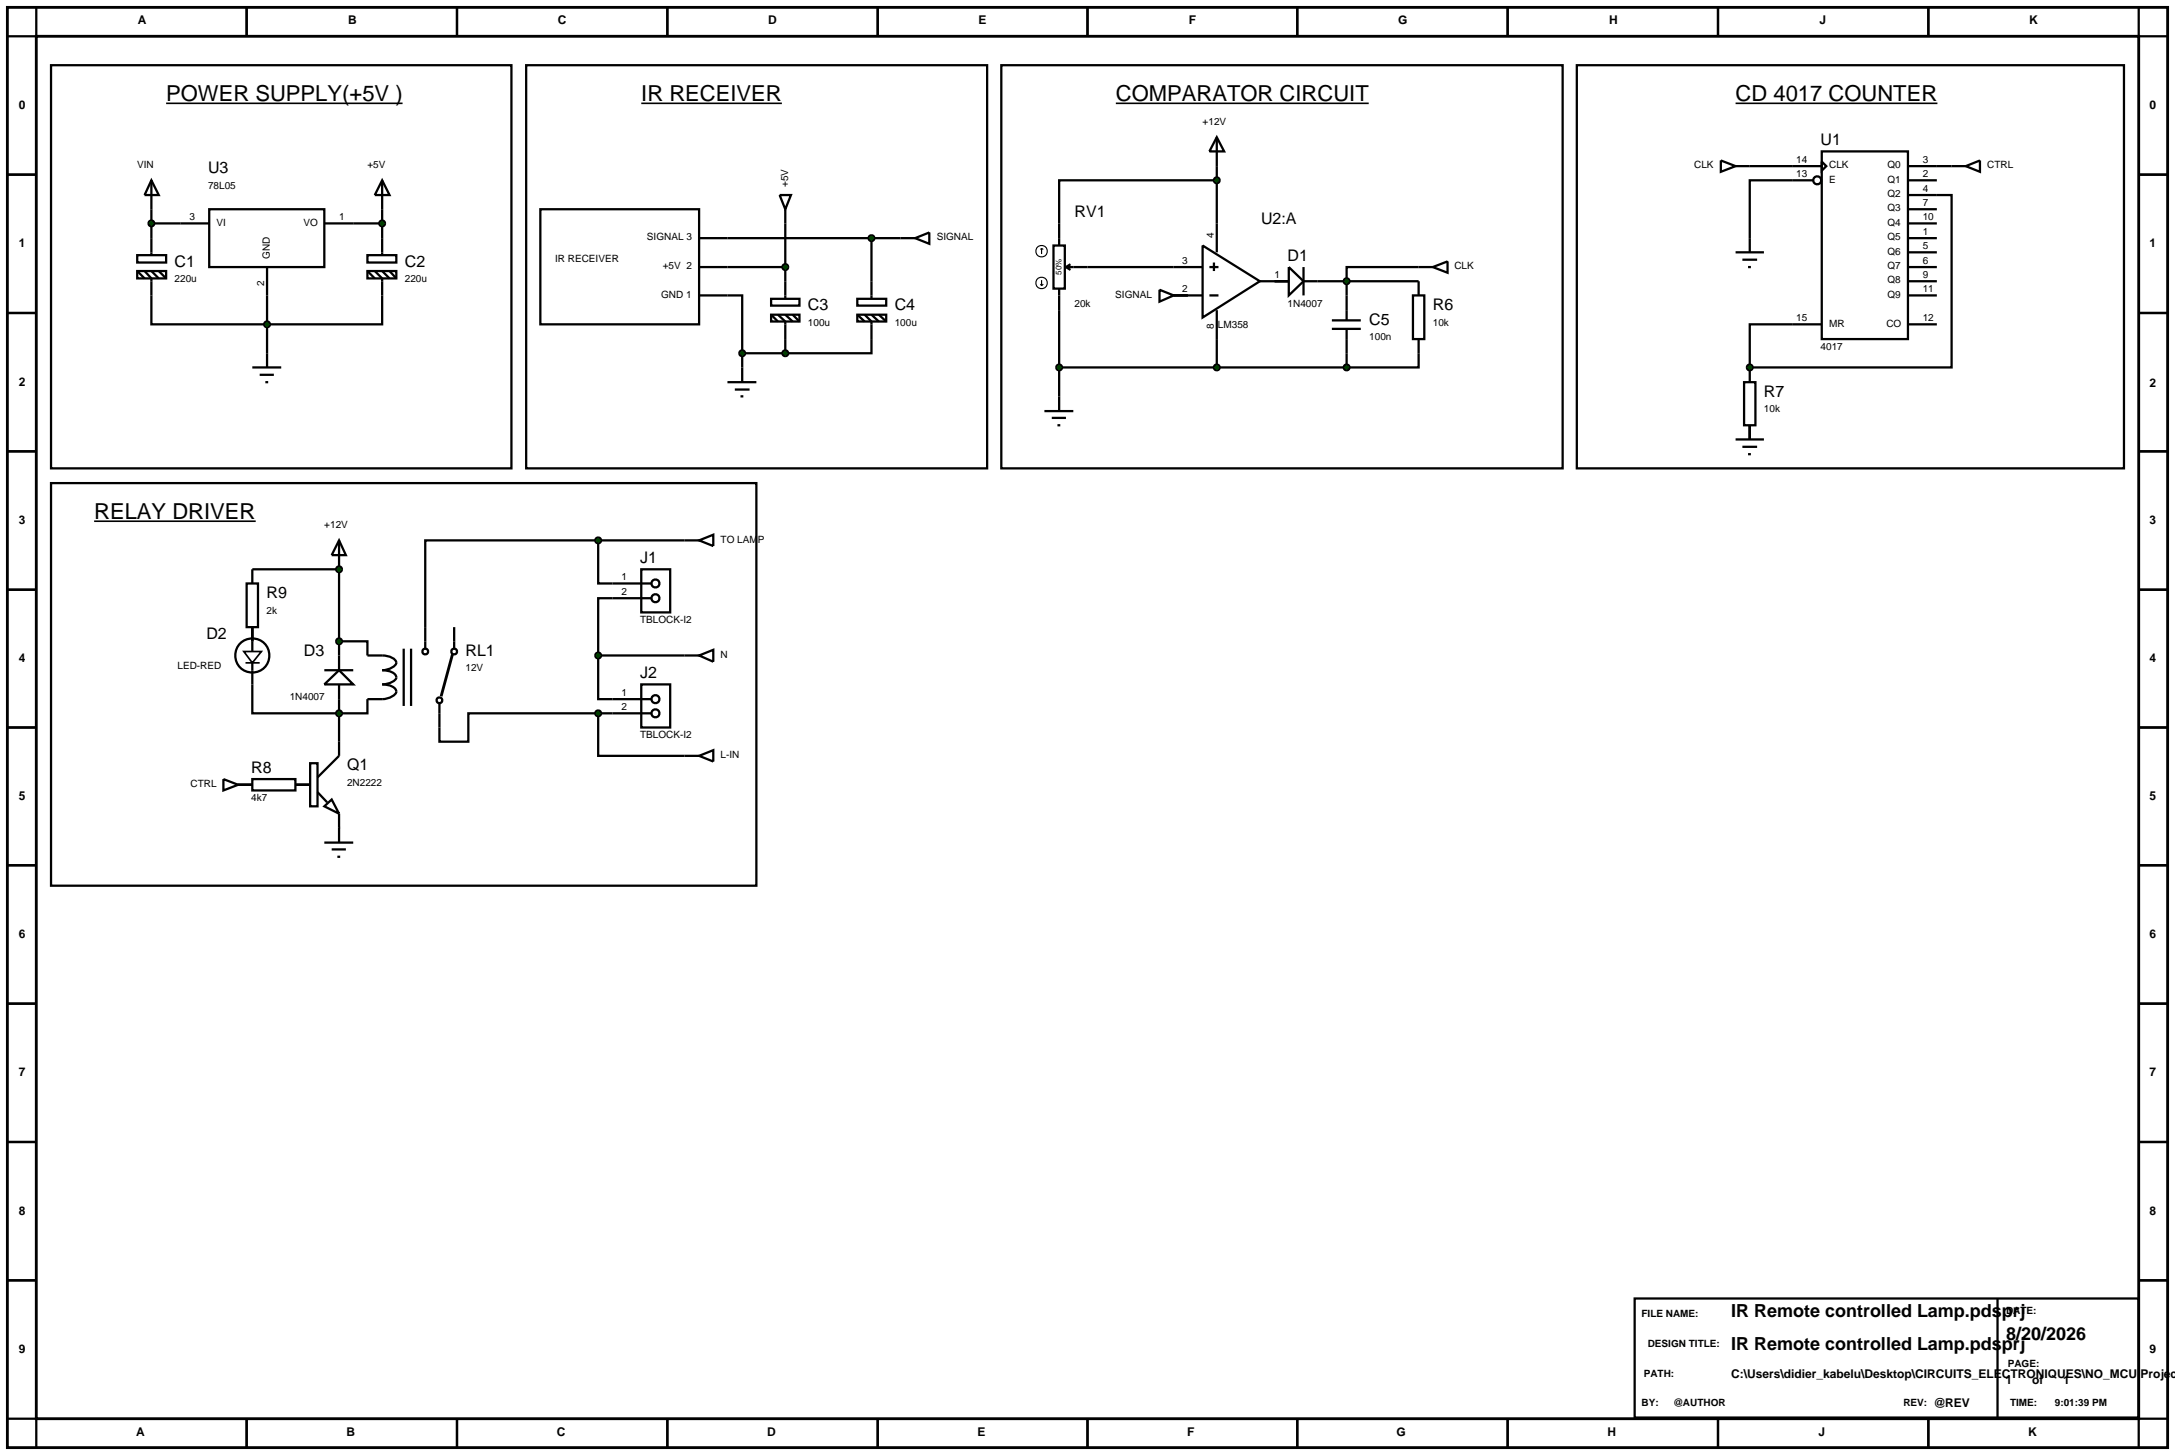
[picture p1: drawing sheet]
<svg xmlns="http://www.w3.org/2000/svg" width="384mm" height="257mm" viewBox="0 0 384 257" stroke-linecap="round" stroke-linejoin="round" font-family="sans-serif">
<path d="M1.3 1.3h381v254h-381zM6.4 6.4h370.8v243.8h-370.8z" fill="none" stroke="#000" stroke-width=".5"/>
<g fill="none" stroke="#000" stroke-width=".4">
<path d="M6.4 1.3v5.1h-5.1M43.5 1.3v5.1M80.6 1.3v5.1M117.7 1.3v5.1M154.8 1.3v5.1M191.8 1.3v5.1M228.8 1.3v5.1M265.9 1.3v5.1M303 1.3v5.1M340.1 1.3v5.1M377.2 1.3v5.1h5.1M1.3 30.8h5.1"/>
<path d="M26.7 36.9v5.1M26.7 39.4h5.1M62.3 39.4h5.1M67.4 36.9v5.1M138.5 39.4v10.2M214.6 31.8h-27.8v7.6M214.6 29.3v10.1M308.6 29.3h12.7M319.8 31.8h-11.2v12.7M321.3 26.7h15.2v33.1h-15.2zM321.3 28.5l.8 .8-.8 .8zM336.5 34.4h7.7v30.4h-35.6"/>
<path d="M336.5 29.3h7.7M336.5 39.4h5.1M336.5 31.8h5.1M336.5 36.9h5.1M377.2 30.8h5.1M1.3 55.2h5.1M26.7 52.1v5.1h40.7v-5.1M47.1 52.1v10.2M128.3 52.1h2.6v10.2M128.3 47.1h10.2M128.3 42h30.5M138.5 59.8v2.5"/>
<path d="M153.7 59.8v2.5h-15.2M153.7 42v7.6M186.8 54.7v15.2M191.8 47.1h15.2M207 52.1h2.5M214.6 59.8v5M224.8 49.6h2.5M232.4 49.6h17.8M250.2 47.1h-12.7v5M306.1 44.5h5M307.3 45.8h2.6M308.3 47.1h.5"/>
<path d="M321.3 57.2h-12.7v7.6M336.5 47.1h5.1M336.5 49.6h5.1M336.5 52.1h5.1M336.5 42h5.1M336.5 57.2h5.1M336.5 44.5h5.1M377.2 55.2h5.1M1.3 79.6h5.1M130.9 62.3v2.5M130.9 62.3h7.6M186.8 64.8h50.7"/>
<path d="M237.5 62.3v2.5M250.2 62.3v2.5h-12.7M306.1 77.5h5M307.3 78.8h2.6M307.6 67.4h2v7.6h-2zM308.6 64.8v2.6M308.6 75v2.5M377.2 79.6h5.1M105.5 95.3h-30.5v15.3M105.5 95.3v7.6h2.5M105.5 95.3h15.2M308.3 80.1h.5"/>
<path d="M1.3 104h5.1M43.5 102.9h2v7.7h-2zM44.5 116.9v8.9h20.3v-2.5M44.5 102.9v-2.5h15.3v15.2M44.5 110.6v4.3M59.8 113.1h5v2.5M105.5 115.6v7.7h2.5M105.5 115.6h15.2M108 105.5h-2.5v10.1M377.2 104h5.1M1.3 128.3h5.1M42 138.4h2.5"/>
<path d="M52.1 138.4h2.6M59.8 123.3v7.5M105.5 125.8v7.5h15.2M105.5 125.8h-22.9v5h-5.1v-2.5M105.5 125.8h2.5M377.2 128.3h5.1M1.3 152.6h5.1M57.2 148.6h5.1M58.5 149.8h2.5M59.5 151.1h.5M59.8 146v2.6M377.2 152.6h5.1"/>
<path d="M1.3 177h5.1M377.2 177h5.1M1.3 201.4h5.1M377.2 201.4h5.1M1.3 225.8h5.1M288.3 229h88.9v21h-88.9zM352.3 229v21M377.2 225.8h5.1M1.3 250.2h5.1v5.1M43.5 250.2v5.1M80.6 250.2v5.1M117.7 250.2v5.1"/>
<path d="M154.8 250.2v5.1M191.8 250.2v5.1M228.8 250.2v5.1M265.9 250.2v5.1M303 250.2v5.1M340.1 250.2v5.1M382.3 250.2h-5.1v5.1"/>
<circle cx="320.5" cy="31.8" r=".7"/>
<circle cx="44.5" cy="115.6" r="3"/>
</g>
<path d="M43 114.9h3.1l-1.6 2zM43.3 116.9h2.5" fill="none" stroke="#000" stroke-width=".3"/>
<path d="M308.2 64.5l.4-.2-.5 .5zM308.6 64.3l.3 .1 .2 .4zM308.6 65.3l.5-.5-.2 .4zM308.1 64.8l.5 .5-.3-.1z" fill="#004000" stroke="#000" stroke-width=".4"/>
<path d="M308.1 64.8l.5-.5 .5 .5-.5 .5z" fill="#004000"/>
<g fill="none" stroke="#000" stroke-width=".4">
<path d="M59.8 95.3l1.2 2.6h-2.5zM59.8 95.3v5.1M57.2 118.2h5.1M59.8 115.6v2.6M64.8 115.6a7.8 7.8 0 0 1 4.3 .4 .89 .89 0 0 1 .7 1.2 3 3 0 0 1-2.4 1 2.98 2.98 0 0 1 2.4 .9 .85 .85 0 0 1-.7 1.2l-1.1 .3-.6 .1a2.98 2.98 0 0 1 2.4 .9 .91 .91 0 0 1-.7 1.2 6.7 6.7 0 0 1-4.3 .5M71.2 114.4v10.1M72.5 114.4v10.1M75 110.6v3.8M80.1 110.6v3.8M42 138.4h2.5M44.5 137.4h7.6v2h-7.6zM52.1 138.4h2.6"/>
<path d="M54.7 134.6h1.3v7.6h-1.3zM56 139.7l1.7 1.8M57.2 120.7l2.6-2.5 2.5 2.5zM59.8 130.8v2.5l-3.8 3.8M59.8 120.7v2.6M77.5 124v4.3M57.2 142.2l1.3-1.2 1.3 2.5zM59.8 143.5v2.5"/>
<circle cx="75" cy="114.9" r=".51"/>
<circle cx="80.1" cy="114.9" r=".51"/>
<circle cx="77.5" cy="123.5" r=".51"/>
</g>
<path d="M79.8 115.4l-2 7.4" fill="none" stroke="#000" stroke-width=".5"/>
<g fill="#004000" stroke="#000" stroke-width=".4">
<path d="M59.4 125.5l.4-.2-.5 .5zM59.8 125.3l.4 .2 .1 .3zM60.3 125.8l-.1 .3-.4 .2zM59.3 125.8l.5 .5-.4-.2z"/>
<path d="M59.4 112.8l.4-.2-.5 .5zM59.8 112.6l.4 .2 .1 .3zM60.3 113.1l-.1 .3-.4 .2zM59.3 113.1l.5 .5-.4-.2z"/>
<path d="M59.4 100.1l.4-.2-.5 .5zM59.8 99.9l.4 .2 .1 .3zM60.3 100.4l-.1 .3-.4 .2zM59.3 100.4l.5 .5-.4-.2z"/>
</g>
<g fill="#004000">
<path d="M59.3 125.8l.5-.5 .5 .5-.5 .5z"/>
<path d="M59.3 113.1l.5-.5 .5 .5-.5 .5z"/>
<path d="M59.3 100.4l.5-.5 .5 .5-.5 .5z"/>
</g>
<g fill="none" stroke="#000" stroke-width=".4">
<path d="M9 11.5h81.2v71.1h-81.2zM278.1 11.5h96.5v71.1h-96.5zM95.3 36.9h28v20.3h-28zM344.2 29.3h2.5M346.7 29.3l2.5-1v2zM123.3 42h5M123.3 47.1h5M123.3 52.1h5M136 52.7h5v1.2h-5zM136 55.5h5v1.2h-5zM136 55.5l1.2 1.2M137.2 55.5l1.3 1.2v3.1"/>
<path d="M138.5 49.6v3.1M138.5 55.5l1.3 1.2M139.8 55.5l1.2 1.2M158.8 42h2.6M161.4 42l2.5-1v2zM128.3 67.4h5.1M129.6 68.7h2.6M130.6 69.9h.5M130.9 64.8v2.6M9 85.2h124.4v71h-124.4zM120.7 95.3h2.6M123.3 95.3l2.5-1v2z"/>
<path d="M120.7 115.6h2.6M123.3 115.6l2.5-1v2.1zM39.4 137.4l2.6 1-2.6 1zM42 138.4h2.5M120.7 133.3h2.6M123.3 133.3l2.5-1v2z"/>
</g>
<path d="M29.3 18.2h41.7M306.1 18.2h35.6M16.6 91.9h28.5" fill="none" stroke="#000" stroke-width=".29"/>
<path d="M130.6 61.9l.3-.1-.5 .5zM130.9 61.8l.3 .1 .2 .4zM131.4 62.3l-.2 .4-.3 .1zM130.4 62.3l.5 .5-.4-.2z" fill="#004000" stroke="#000" stroke-width=".4"/>
<path d="M130.9 61.8l.5 .5-.5 .5-.5-.5z" fill="#004000"/>
<g fill="none" stroke="#000" stroke-width=".4">
<path d="M92.8 11.5h81.3v71.1h-81.3zM176.6 11.5h99v71.1h-99zM186.8 39.4v3.9M214.6 24.2l1.3 2.5h-2.6zM214.6 24.2v5.1M214.6 39.4v5.1M185.8 43.3h2v7.6h-2zM186.8 50.9v3.8M188 47.1h3.8M188 47.1l.8 .5M188.8 46.6l-.8 .5M207 52.1h5.1"/>
<path d="M207 47.1h5.1M212.1 43.3l10.1 6.3-10.1 6.4zM213.3 52.1h1.6M213.3 47.1h1.6M214.1 46.3v1.5M214.6 54.7v5.1M222.2 49.6h5.1M227.3 47.1l2.6 2.5-2.6 2.5zM229.9 49.6h2.5M229.9 47.1v5M234.9 56.5h5.1M234.9 58h5.1"/>
<path d="M237.5 52.1v4.4M237.5 58v4.3M249.2 52.1h2v7.7h-2zM250.2 49.6v2.5M250.2 59.8v2.5"/>
</g>
<path d="M113.1 18.2h24.8M196.8 18.2h44.6" fill="none" stroke="#000" stroke-width=".29"/>
<g fill="none" stroke="#000" stroke-width=".2">
<path d="M183.5 50.1l.2 .3M183.7 43.8l-.2 .2M183.7 43.8l.3 .2M183.7 43.8v1M183.7 49.4v1M184 50.1l-.3 .3"/>
<circle cx="183.7" cy="44.3" r="1.01"/>
<circle cx="183.7" cy="49.9" r="1.01"/>
</g>
<path d="M237.1 64.5l.4-.2-.5 .5zM237.5 64.3l.3 .1 .2 .4zM237.5 65.3l.5-.5-.2 .4zM237 64.8l.5 .5-.3-.1z" fill="#004000" stroke="#000" stroke-width=".4"/>
<path d="M237 64.8l.5-.5 .5 .5-.5 .5z" fill="#004000"/>
<path d="M184.2 72.5h5.1M185.5 73.7h2.5M186.5 75h.5M186.8 69.9v2.6" fill="none" stroke="#000" stroke-width=".4"/>
<g fill="#004000" stroke="#000" stroke-width=".4">
<path d="M214.3 64.4l.3-.1-.5 .5zM214.6 64.3l.4 .2 .1 .3zM214.6 65.3l.5-.5-.1 .3zM214.1 64.8l.5 .5-.4-.2z"/>
<path d="M186.4 64.5l.4-.2-.5 .5zM186.8 64.3l.3 .1 .2 .4zM187.3 64.8l-.1 .3-.4 .2zM186.3 64.8l.5 .5-.3-.1z"/>
</g>
<g fill="#004000">
<path d="M214.1 64.8l.5-.5 .5 .5-.5 .5z"/>
<path d="M186.3 64.8l.5-.5 .5 .5-.5 .5z"/>
</g>
<path d="M204.5 51.1l2.5 1-2.5 1.1zM207 52.1h2.5" fill="none" stroke="#000" stroke-width=".4"/>
<path d="M214.3 31.4l.3-.1-.5 .5zM214.6 31.3l.4 .2 .1 .3zM215.1 31.8l-.1 .3-.4 .2zM214.1 31.8l.5 .5-.4-.2z" fill="#004000" stroke="#000" stroke-width=".4"/>
<path d="M214.6 31.3l.5 .5-.5 .5-.5-.5z" fill="#004000"/>
<path d="M151.2 52.7h5.1v1.2h-5.1zM151.2 55.5h5.1v1.2h-5.1zM151.2 55.5l1.3 1.2M152.5 55.5l1.2 1.2v3.1M153.7 49.6v3.1M153.7 55.5l1.3 1.2M155 55.5l1.3 1.2" fill="none" stroke="#000" stroke-width=".4"/>
<g fill="#004000" stroke="#000" stroke-width=".4">
<path d="M138.2 61.9l.3-.1-.5 .5zM138.5 61.8l.3 .1 .2 .4zM138.5 62.8l.5-.5-.2 .4zM138 62.3l.5 .5-.4-.2z"/>
<path d="M153.4 41.6l.3-.1-.5 .5zM153.7 41.5l.3 .1 .2 .4zM154.2 42l-.2 .4-.3 .1zM153.2 42l.5 .5-.3-.1z"/>
</g>
<g fill="#004000">
<path d="M138.5 61.8l.5 .5-.5 .5-.5-.5z"/>
<path d="M153.7 41.5l.5 .5-.5 .5-.5-.5z"/>
</g>
<g fill="none" stroke="#000" stroke-width=".4">
<path d="M24.2 45h5.1v1.3h-5.1zM24.2 47.8h5.1v1.3h-5.1zM24.2 47.8l1.3 1.3M25.5 47.8l1.2 1.3v3M26.7 42v3M26.7 47.8l1.3 1.3M28 47.8l1.3 1.3M64.8 45h5.1v1.3h-5.1zM64.8 47.8h5.1v1.3h-5.1zM64.8 47.8l1.3 1.3M66.1 47.8l1.3 1.3v3M67.4 42v3"/>
<path d="M67.4 47.8l1.3 1.3M68.7 47.8l1.2 1.3"/>
</g>
<path d="M46.7 56.9l.4-.2-.5 .5zM47.1 56.7l.4 .2 .1 .3zM47.6 57.2l-.1 .3-.4 .2zM46.6 57.2l.5 .5-.3-.1z" fill="#004000" stroke="#000" stroke-width=".4"/>
<path d="M46.6 57.2l.5-.5 .5 .5-.5 .5z" fill="#004000"/>
<g fill="none" stroke="#000" stroke-width=".4">
<path d="M26.7 31.8l1.3 2.6h-2.5zM26.7 31.8v5.1M67.4 31.8l1.3 2.6h-2.6zM67.4 31.8v5.1M44.5 64.8h5.1M45.8 66.1h2.5M46.8 67.4h.5M47.1 62.3v2.5M108 102.9h6.9M108 105.5h6.9M113.1 100.4h5.1v7.6h-5.1zM108 123.3h6.9"/>
<path d="M108 125.8h6.9M113.1 120.7h5.1v7.6h-5.1z"/>
<circle cx="115.6" cy="105.5" r=".7"/>
<circle cx="115.6" cy="102.9" r=".7"/>
<circle cx="115.6" cy="125.8" r=".7"/>
<circle cx="115.6" cy="123.3" r=".7"/>
</g>
<g fill="#004000" stroke="#000" stroke-width=".4">
<path d="M105.2 115.2l.3-.1-.5 .5zM105.5 115.1l.3 .1 .2 .4zM106 115.6l-.2 .4-.3 .1zM105 115.6l.5 .5-.3-.1z"/>
<path d="M105.2 94.9l.3-.1-.5 .5zM105.5 94.8l.3 .1 .2 .4zM106 95.3l-.2 .4-.3 .1zM105 95.3l.5 .5-.3-.1z"/>
<path d="M105.2 125.4l.3-.1-.5 .5zM105.5 125.3l.3 .1 .2 .4zM106 125.8l-.2 .4-.3 .1zM105 125.8l.5 .5-.4-.2z"/>
</g>
<g fill="#004000">
<path d="M105 115.6l.5-.5 .5 .5-.5 .5z"/>
<path d="M105.5 94.8l.5 .5-.5 .5-.5-.5z"/>
<path d="M105 125.8l.5-.5 .5 .5-.5 .5z"/>
</g>
<path d="M137.5 34.4h2l-1 2.5zM138.5 36.9v2.5" fill="none" stroke="#000" stroke-width=".4"/>
<path d="M138.2 46.7l.3-.1-.5 .5zM138.5 46.6l.3 .1 .2 .4zM138.5 47.6l.5-.5-.2 .4zM138 47.1l.5 .5-.3-.1z" fill="#004000" stroke="#000" stroke-width=".4"/>
<path d="M138.5 46.6l.5 .5-.5 .5-.5-.5z" fill="#004000"/>
<path d="M31.8 39.4h5.1M36.9 36.9h20.3v10.2h-20.3zM57.2 39.4h5.1M47.1 47.1v5" fill="none" stroke="#000" stroke-width=".4"/>
<g fill="#004000" stroke="#000" stroke-width=".4">
<path d="M26.4 39l.3-.1-.5 .5zM26.7 38.9l.3 .1 .2 .4zM26.7 39.9l.5-.5-.2 .4zM26.2 39.4l.5 .5-.3-.1z"/>
<path d="M67.1 39l.3-.1-.5 .5zM67.4 38.9l.3 .1 .2 .4zM67.4 39.9l.5-.5-.2 .4zM66.9 39.4l.5 .5-.3-.1z"/>
</g>
<g fill="#004000">
<path d="M26.2 39.4l.5-.5 .5 .5-.5 .5z"/>
<path d="M66.9 39.4l.5-.5 .5 .5-.5 .5z"/>
</g>
<path d="M303.5 28.3l2.6 1-2.6 1zM306.1 29.3h2.5M250.2 47.1h2.5M252.7 47.1l2.6-1v2z" fill="none" stroke="#000" stroke-width=".4"/>
<path d="M237.2 49.2l.3-.1-.5 .5zM237.5 49.1l.3 .1 .2 .4zM237.5 50.1l.5-.5-.1 .3zM237 49.6l.5 .5-.4-.2z" fill="#004000" stroke="#000" stroke-width=".4"/>
<path d="M237 49.6l.5-.5 .5 .5-.5 .5z" fill="#004000"/>
<g font-size="3.9">
<text x="29.3" y="17.8">POWER SUPPLY(+5V )</text>
<text x="113.1" y="17.8">IR RECEIVER</text>
<text x="196.8" y="17.8">COMPARATOR CIRCUIT</text>
<text x="306.1" y="17.8">CD 4017 COUNTER</text>
<text x="16.6" y="91.5">RELAY DRIVER</text>
</g>
<g font-size="3.2">
<text x="305.3" y="232.3">IR Remote controlled Lamp.pdsprj</text>
<text x="305.3" y="238.1">IR Remote controlled Lamp.pdsprj</text>
<text x="353.8" y="236.3">8/20/2026</text>
</g>
<g font-size="2.8">
<text x="321.1" y="25.6">U1</text>
<text x="36.7" y="30.6">U3</text>
<text x="189.5" y="38.3">RV1</text>
<text x="222.4" y="39.6">U2:A</text>
<text x="30.8" y="47.1">C1</text>
<text x="71.4" y="47.1">C2</text>
<text x="227.1" y="46">D1</text>
<text x="142.5" y="54.7">C3</text>
<text x="157.8" y="54.7">C4</text>
<text x="241.5" y="57.3">C5</text>
<text x="252.7" y="54.7">R6</text>
<text x="311.1" y="70">R7</text>
<text x="112.9" y="99.3">J1</text>
<text x="47" y="105.5">R9</text>
<text x="36.4" y="112.7">D2</text>
<text x="53.6" y="115.7">D3</text>
<text x="82.1" y="115.7">RL1</text>
<text x="112.9" y="119.6">J2</text>
<text x="44.3" y="136.3">R8</text>
<text x="61.2" y="135.9">Q1</text>
</g>
<g font-size="2.1">
<text x="24.3" y="4.2">A</text>
<text x="61.4" y="4.2">B</text>
<text x="98.4" y="4.2">C</text>
<text x="135.5" y="4.2">D</text>
<text x="172.6" y="4.2">E</text>
<text x="209.7" y="4.2">F</text>
<text x="246.6" y="4.2">G</text>
<text x="283.8" y="4.2">H</text>
<text x="320.9" y="4.2">J</text>
<text x="357.9" y="4.2">K</text>
<text x="3.3" y="19.2">0</text>
<text x="379.1" y="19.2">0</text>
<text x="3.3" y="43.6">1</text>
<text x="379.1" y="43.6">1</text>
<text x="3.3" y="68">2</text>
<text x="379.1" y="68.2">2</text>
<text x="3.3" y="92.4">3</text>
<text x="379.1" y="92.4">3</text>
<text x="3.3" y="116.8">4</text>
<text x="379.1" y="116.8">4</text>
<text x="3.3" y="141">5</text>
<text x="379.1" y="141">5</text>
<text x="3.3" y="165.4">6</text>
<text x="379.1" y="165.4">6</text>
<text x="3.3" y="189.8">7</text>
<text x="379.1" y="189.8">7</text>
<text x="3.3" y="214.2">8</text>
<text x="379.1" y="214.2">8</text>
<text x="3.3" y="238.6">9</text>
<text x="379.1" y="238.6">9</text>
<text x="305.3" y="243">C:\Users\didier_kabelu\Desktop\CIRCUITS_ELECTRONIQUES\NO_MCU Project</text>
<text x="353.7" y="244">1</text>
<text x="358.4" y="244">of</text>
<text x="363.9" y="244">1</text>
<text x="341" y="248.1">@REV</text>
<text x="24" y="253.3">A</text>
<text x="61.1" y="253.3">B</text>
<text x="98.2" y="253.3">C</text>
<text x="135.3" y="253.3">D</text>
<text x="172.4" y="253.3">E</text>
<text x="209.4" y="253.3">F</text>
<text x="246.3" y="253.3">G</text>
<text x="283.5" y="253.3">H</text>
<text x="320.7" y="253.3">J</text>
<text x="357.7" y="253.3">K</text>
</g>
<g font-size="1.8">
<text x="212.1" y="22.1">+12V</text>
<text x="24.2" y="29.7">VIN</text>
<text x="64.8" y="29.7">+5V</text>
<text x="298.8" y="29.7">CLK</text>
<text x="316.8" y="28.7">14</text>
<text x="322.6" y="29.7">CLK</text>
<text x="332.9" y="29.7">Q0</text>
<text x="339.1" y="28.7">3</text>
<text x="350.5" y="29.7">CTRL</text>
<text x="36.7" y="33.3">78L05</text>
<text x="139" y="33" transform="rotate(-90 139 33)">+5V</text>
<text x="316.8" y="31.2">13</text>
<text x="322.6" y="32.2">E</text>
<text x="332.9" y="32.2">Q1</text>
<text x="332.9" y="34.8">Q2</text>
<text x="339.1" y="31.2">2</text>
<text x="339.1" y="33.8">4</text>
<text x="33.4" y="38.8">3</text>
<text x="38.2" y="39.8">VI</text>
<text x="53.5" y="39.8">VO</text>
<text x="59.8" y="38.8">1</text>
<text x="214.1" y="41.9" transform="rotate(-90 214.1 41.9)">4</text>
<text x="332.9" y="37.3">Q3</text>
<text x="332.9" y="39.8">Q4</text>
<text x="339.1" y="36.3">7</text>
<text x="339.1" y="38.8">10</text>
<text x="339.1" y="41.4">1</text>
<text x="47.6" y="45.7" transform="rotate(-90 47.6 45.7)">GND</text>
<text x="97.9" y="46.2">IR RECEIVER</text>
<text x="114.1" y="42.4">SIGNAL 3</text>
<text x="116.9" y="47.5">+5V 2</text>
<text x="165.2" y="42.4">SIGNAL</text>
<text x="208.5" y="46.5">3</text>
<text x="256.5" y="47.5">CLK</text>
<text x="332.9" y="42.4">Q5</text>
<text x="332.9" y="44.9">Q6</text>
<text x="332.9" y="47.5">Q7</text>
<text x="339.1" y="43.9">5</text>
<text x="339.1" y="46.5">6</text>
<text x="30.8" y="49.8">220u</text>
<text x="46.6" y="50.5" transform="rotate(-90 46.6 50.5)">2</text>
<text x="71.4" y="49.8">220u</text>
<text x="116.6" y="52.5">GND 1</text>
<text x="196.7" y="52.5">SIGNAL</text>
<text x="208.5" y="51.5">2</text>
<text x="224.8" y="49">1</text>
<text x="332.9" y="50">Q8</text>
<text x="332.9" y="52.5">Q9</text>
<text x="339.1" y="49">9</text>
<text x="339.1" y="51.5">11</text>
<text x="142.5" y="57.5">100u</text>
<text x="157.8" y="57.5">100u</text>
<text x="189.5" y="54.1">20k</text>
<text x="214.1" y="58.1" transform="rotate(-90 214.1 58.1)">8</text>
<text x="214.8" y="57.9">LM358</text>
<text x="227.1" y="54.1">1N4007</text>
<text x="241.5" y="60">100n</text>
<text x="252.7" y="57.5">10k</text>
<text x="316.8" y="56.6">15</text>
<text x="322.6" y="57.6">MR</text>
<text x="332.7" y="57.6">CO</text>
<text x="339.1" y="56.6">12</text>
<text x="321.1" y="61.7">4017</text>
<text x="311.1" y="72.7">10k</text>
<text x="57.2" y="93.2">+12V</text>
<text x="127.1" y="95.7">TO LAMP</text>
<text x="109.6" y="102.3">1</text>
<text x="109.6" y="104.9">2</text>
<text x="47" y="108.3">2k</text>
<text x="112.9" y="109.9">TBLOCK-I2</text>
<text x="31.3" y="117.9">LED-RED</text>
<text x="82.1" y="118.4">12V</text>
<text x="127.1" y="116">N</text>
<text x="51.1" y="123.5">1N4007</text>
<text x="109.6" y="122.7">1</text>
<text x="109.6" y="125.2">2</text>
<text x="112.9" y="130.2">TBLOCK-I2</text>
<text x="127.1" y="133.7">L-IN</text>
<text x="33.6" y="138.8">CTRL</text>
<text x="44.3" y="141.3">4k7</text>
<text x="61.2" y="138.6">2N2222</text>
<text x="289.5" y="232.2">FILE NAME:</text>
<text x="353.8" y="231.7">DATE:</text>
<text x="290.6" y="237.5">DESIGN TITLE:</text>
<text x="289.9" y="242.8">PATH:</text>
<text x="354.1" y="241.1">PAGE:</text>
<text x="289.5" y="247.9">BY:</text>
<text x="295.1" y="247.9">@AUTHOR</text>
<text x="335.7" y="247.9">REV:</text>
<text x="354.5" y="247.9">TIME:</text>
<text x="362.4" y="247.9">9:01:39 PM</text>
</g>
<text font-size="1.4" x="187.2" y="48.5" transform="rotate(-90 187.2 48.5)">50%</text>
</svg>
